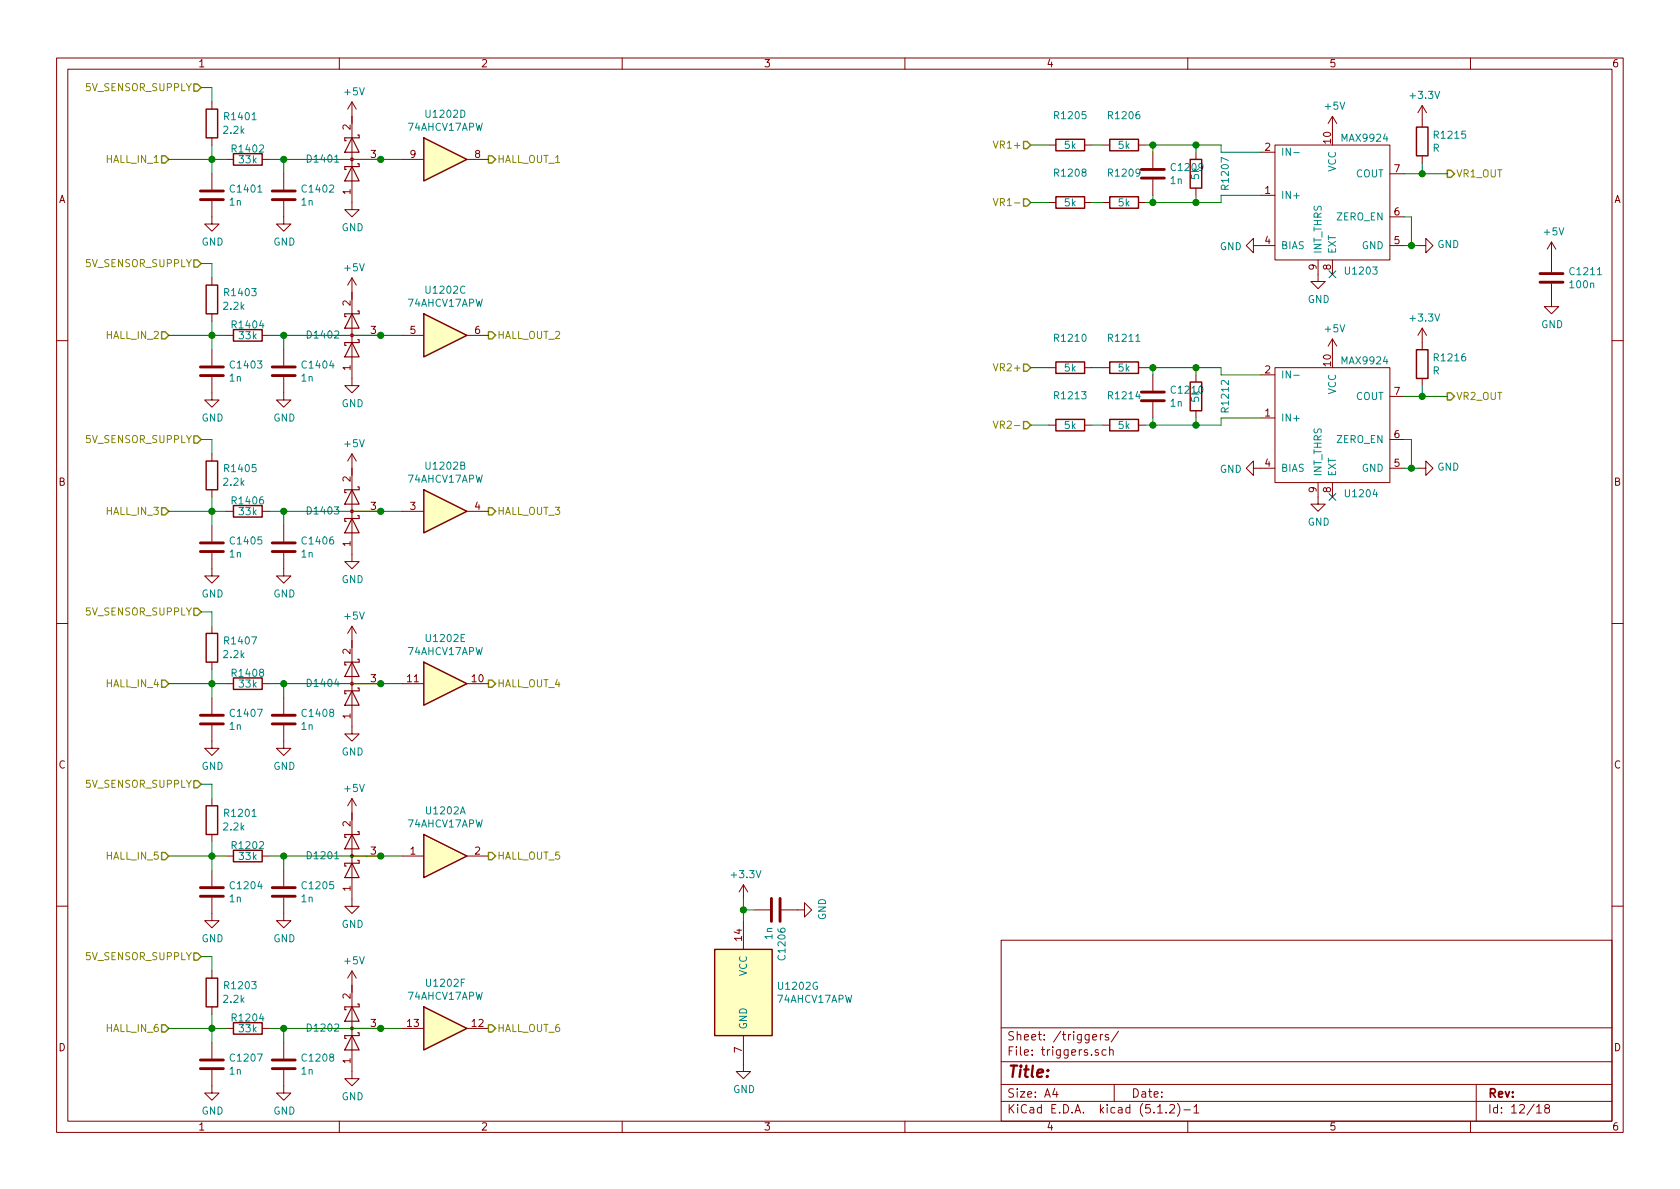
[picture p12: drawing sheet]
<svg xmlns="http://www.w3.org/2000/svg" width="297mm" height="210mm" viewBox="0 0 297 210" stroke-linecap="round" stroke-linejoin="round" font-family="sans-serif">
<g fill="none" stroke="#840000" stroke-width=".18">
<path d="M10 10.3h277v189.9h-277zM12 12.2h273v186.1h-273zM37.5 18v1.3M60 10.3v1.9M62.2 18v19.1h1.3l-1.3 1.2-1.2-1.2h1.2M62.2 18l-.7 1.3M62.2 18l.8 1.3M110 10.3v1.9M160 10.3v1.9M210 10.3v1.9M251.5 18.7v3.8M251.5 18.7l-.8 1.2"/>
<path d="M251.5 18.7l.7 1.2M260 10.3v1.9M37.5 35.6v4h1.2l-1.2 1.3-1.3-1.3h1.3M37.5 24.4v1.2M37.5 30.7v2.8M40 28.2h1.3M46.4 28.2h1.2M50.2 35.6v4h1.2l-1.2 1.3-1.3-1.3h1.3M50.2 30.7v2.8M62.2 28.2h5.1M71.1 28.2h3.8M82.5 28.2h3.9"/>
<path d="M185.4 25.6h1.3M185.4 35.8h1.3M191.8 25.6h1.2M191.8 35.8h1.2M194.9 25.6h1.3M194.9 35.8h1.3M201.3 25.6h1.3M201.3 35.8h1.3M203.8 26.9v2.8M203.8 31.7v2.8M211.5 26.9v1.3M211.5 33.3v1.2"/>
<path d="M222.9 34.5h2.5M222.9 26.9h2.5M225.4 25.6h20.3v20.4h-20.3zM235.6 20.6v2.5M235.6 20.6l-.8 1.2M235.6 20.6l.7 1.2M245.7 38.3h2.6M245.7 30.7h2.6M251.5 27.6v1.2M37.5 49.1v1.3M37.5 55.5v1.3M40 59.3h1.3"/>
<path d="M46.4 59.3h1.2M62.2 49.1v19.1h1.3l-1.3 1.3-1.2-1.3h1.2M62.2 59.3h5.1M62.2 49.1l-.7 1.3M62.2 49.1l.8 1.3M71.1 59.3h3.8M82.5 59.3h3.9M221.6 43.4v-1.2l-1.3 1.2 1.3 1.3v-1.3h3.8M233 46v3.8h1.3l-1.3 1.2-1.2-1.2h1.2M235.6 46v2.5M235.6 59.9v2.6M235.6 59.9l-.8 1.3"/>
<path d="M235.6 59.9l.7 1.3M245.7 43.4h2.6M250.8 43.4h1.3v-1.2l1.3 1.2-1.3 1.3v-1.3M251.5 58v3.8M251.5 58l-.8 1.3M251.5 58l.7 1.3M274.3 50.2v4h1.3l-1.3 1.3-1.3-1.3h1.3M274.3 42.8v5.3M274.3 42.8l-.7 1.3M274.3 42.8l.8 1.3M10 60.2h2M37.5 66.7v4h1.2l-1.2 1.3-1.3-1.3h1.3"/>
<path d="M37.5 61.8v2.8M50.2 66.7v4h1.2l-1.2 1.3-1.3-1.3h1.3M50.2 61.8v2.8M185.4 65h1.3M185.4 75.2h1.3M191.8 65h1.2M191.8 75.2h1.2M194.9 65h1.3M194.9 75.2h1.3M201.3 65h1.3M201.3 75.2h1.3M203.8 66.3v2.8"/>
<path d="M203.8 71.1v2.8M211.5 66.3v1.3M211.5 72.6v1.3M222.9 73.9h2.5M222.9 66.3h2.5M225.4 65h20.3v20.3h-20.3zM245.7 77.7h2.6M245.7 70.1h2.6M251.5 66.9v1.3M285 60.2h2M37.5 97.8v4h1.2l-1.2 1.3-1.3-1.3h1.3M37.5 80.3v1.2"/>
<path d="M37.5 86.6v1.3M37.5 93v2.8M40 90.4h1.3M46.4 90.4h1.2M50.2 97.8v4h1.2l-1.2 1.3-1.3-1.3h1.3M50.2 93v2.8M62.2 80.3v19h1.3l-1.3 1.3-1.2-1.3h1.2M62.2 90.4h5.1M62.2 80.3l-.7 1.2M62.2 80.3l.8 1.2M71.1 90.4h3.8M82.5 90.4h3.9"/>
<path d="M221.6 82.8v-1.3l-1.3 1.3 1.3 1.3v-1.3h3.8M233 85.3v3.8h1.3l-1.3 1.3-1.2-1.3h1.2M235.6 85.3v2.6M245.7 82.8h2.6M250.8 82.8h1.3v-1.3l1.3 1.3-1.3 1.3v-1.3M10 110.3h2M37.5 110.7v1.3M37.5 117.1v1.3M62.2 110.7v19.1h1.3l-1.3 1.3-1.2-1.3h1.2M62.2 110.7l-.7 1.3M62.2 110.7l.8 1.3M285 110.3h2"/>
<path d="M37.5 128.3v4h1.2l-1.2 1.3-1.3-1.3h1.3M37.5 123.4v2.8M40 120.9h1.3M46.4 120.9h1.2M50.2 128.3v4h1.2l-1.2 1.3-1.3-1.3h1.3M50.2 123.4v2.8M62.2 120.9h5.1M71.1 120.9h3.8M82.5 120.9h3.9M37.5 158.7v4.1h1.2l-1.2 1.3-1.3-1.3h1.3M37.5 141.2v1.3M37.5 147.6v1.2"/>
<path d="M37.5 153.9v2.8M40 151.4h1.3M46.4 151.4h1.2M50.2 158.7v4.1h1.2l-1.2 1.3-1.3-1.3h1.3M50.2 153.9v2.8M62.2 141.2v19.1h1.3l-1.3 1.2-1.2-1.2h1.2M62.2 151.4h5.1M62.2 141.2l-.7 1.3M62.2 141.2l.8 1.3M71.1 151.4h3.8M82.5 151.4h3.9M131.4 156.5v2.5"/>
<path d="M131.4 156.5l-.7 1.2M131.4 156.5l.8 1.2M10 160.2h2M37.5 171.7v1.3M37.5 178v1.3M62.2 171.7v19h1.3l-1.3 1.3-1.2-1.3h1.2M62.2 171.7l-.7 1.3M62.2 171.7l.8 1.3M131.4 162.8v5.1M133.3 160.9h2.8M138.2 160.9h4v-1.3l1.3 1.3-1.3 1.3v-1.3M177 166.3h108v32h-108z"/>
<path d="M285 160.2h2M37.5 189.2v4.1h1.2l-1.2 1.3-1.3-1.3h1.3M37.5 184.4v2.8M40 181.9h1.3M46.4 181.9h1.2M50.2 189.2v4.1h1.2l-1.2 1.3-1.3-1.3h1.3M50.2 184.4v2.8M60 198.3v1.9M62.2 181.9h5.1M71.1 181.9h3.8M82.5 181.9h3.9M110 198.3v1.9"/>
<path d="M131.4 183.1v6.4h1.3l-1.3 1.2-1.2-1.2h1.2M160 198.3v1.9M177 194.8h108M177 191.8h108M177 187.8h108M177 181.8h108M186.5 192.5l-.4 1h1M186.8 193v1M193.2 183.4l.7-.1-.1-.3-.4-.1-.2 .2 .1 .7h.5M194.2 185.7l-.4-.1-.2 .2 .1 .2 .5 .2v.3h-.6M194.6 182.9v1M195 182.9l-.4 .2v.1"/>
<path d="M195.6 185.7l-.5-.1-.3 .3 .2 .6h.6M196 183a.37 .37 0 0 0-.6 .1l.1 .3 .5 .1 .1 .1-.3 .3-.4-.1M196.2 185.7l.2-.1 .4 .1v.9M196.2 185.1v1.5M197 191.8v3M197.8 182.3l-1.3 2M204.7 196.8h.8M206.2 196.7v.1M206.8 195.5l.2-.2h.4l.2 .2 .1 .3-.1 .2-.8 .8h.9M208.2 195.1a1.71 1.71 0 0 1 0 2.3M209.3 196.3h1.2M210 198.3v1.9"/>
<path d="M211.1 195.8l.4-.5v1.5M211.1 196.8h.9M260 198.3v1.9M261 191.8v6.5M271.7 195.8l.4-.5v1.5M271.7 196.8h.8M273.4 196l-.2-.2v-.3a.48 .48 0 0 1 .7 0l-.1 .4-.6 .2-.1 .4 .3 .3h.3l.3-.3-.1-.4-.2-.1"/>
</g>
<g fill="none" stroke="#848400" stroke-width=".25">
<path d="M34.3 14.9h.6l.7 .6-.7 .6h-.6zM28.6 27.6h.6l.6 .6-.6 .6h-.6zM86.4 27.6h.6l.6 .6-.6 .6h-.6zM181 25h.6l.6 .6-.6 .7h-.6zM181 35.2h.6l.6 .6-.6 .6h-.6zM255.9 30.1h.6l.7 .6-.7 .7h-.6zM28.6 58.7h.6l.6 .6-.6 .6h-.6zM34.3 46h.6l.7 .6-.7 .6h-.6zM86.4 58.7h.6l.6 .6-.6 .6h-.6zM34.3 77.1h.6l.7 .6-.7 .7h-.6zM181 64.4h.6l.6 .6-.6 .7h-.6zM181 74.5h.6l.6 .7-.6 .6h-.6z"/>
<path d="M255.9 69.5h.6l.7 .6-.7 .6h-.6zM28.6 89.8h.6l.6 .6-.6 .7h-.6zM86.4 89.8h.6l.6 .6-.6 .7h-.6zM34.3 107.6h.6l.7 .6-.7 .6h-.6zM28.6 120.3h.6l.6 .6-.6 .6h-.6zM34.3 138h.6l.7 .7-.7 .6h-.6zM86.4 120.3h.6l.6 .6-.6 .6h-.6zM28.6 150.7h.6l.6 .7-.6 .6h-.6zM86.4 150.7h.6l.6 .7-.6 .6h-.6zM34.3 168.5h.6l.7 .7-.7 .6h-.6zM28.6 181.2h.6l.6 .7-.6 .6h-.6zM86.4 181.2h.6l.6 .7-.6 .6h-.6z"/>
</g>
<g fill="none" stroke="#840000" stroke-width=".25">
<path d="M36.4 19.3h2.1v5.1h-2.1zM41.3 27.2h5.1v2h-5.1zM74.9 24.4l7.6 3.8-7.6 3.8zM186.7 24.6h5.1v2.1h-5.1zM186.7 34.8h5.1v2h-5.1zM196.2 34.8h5.1v2h-5.1zM196.2 24.6h5.1v2.1h-5.1zM210.4 28.2h2.1v5.1h-2.1zM250.4 22.5h2.1v5.1h-2.1zM36.4 50.4h2.1v5.1h-2.1zM41.3 58.3h5.1v2h-5.1zM74.9 55.5l7.6 3.8-7.6 3.8z"/>
<path d="M186.7 64h5.1v2h-5.1zM186.7 74.2h5.1v2h-5.1zM196.2 74.2h5.1v2h-5.1zM196.2 64h5.1v2h-5.1zM210.4 67.6h2.1v5h-2.1zM250.4 61.8h2.1v5.1h-2.1zM36.4 81.5h2.1v5.1h-2.1zM41.3 89.4h5.1v2h-5.1zM74.9 86.6l7.6 3.8-7.6 3.8zM36.4 112h2.1v5.1h-2.1zM41.3 119.9h5.1v2h-5.1zM74.9 117.1l7.6 3.8-7.6 3.8z"/>
<path d="M36.4 142.5h2.1v5.1h-2.1zM41.3 150.4h5.1v2h-5.1zM74.9 147.6l7.6 3.8-7.6 3.8zM36.4 173h2.1v5h-2.1zM74.9 178l7.6 3.9-7.6 3.8zM126.4 167.9h10.1v15.2h-10.1zM41.3 180.8h5.1v2.1h-5.1z"/>
</g>
<g fill="none" stroke="#840000" stroke-width=".51">
<path d="M35.4 35.3h4.1M35.4 33.8h4.1M48.1 35.3h4.1M48.1 33.8h4.1M201.8 31.5h4.1M201.8 30h4.1M272.3 49.9h4.1M272.3 48.4h4.1M35.4 66.4h4.1M35.4 64.9h4.1M48.1 66.4h4.1M48.1 64.9h4.1"/>
<path d="M201.8 70.9h4.1M201.8 69.3h4.1M35.4 97.5h4.1M35.4 96h4.1M48.1 97.5h4.1M48.1 96h4.1M35.4 128h4.1M35.4 126.5h4.1M48.1 128h4.1M48.1 126.5h4.1M35.4 158.5h4.1M35.4 157h4.1"/>
<path d="M48.1 158.5h4.1M48.1 157h4.1M136.4 158.9v4M137.9 158.9v4M35.4 189h4.1M35.4 187.4h4.1M48.1 189h4.1M48.1 187.4h4.1"/>
</g>
<g fill="#840000" stroke="#840000" stroke-width=".18">
<circle cx="62.2" cy="28.2" r=".25"/>
<circle cx="62.2" cy="59.3" r=".25"/>
<circle cx="62.2" cy="90.4" r=".25"/>
<circle cx="62.2" cy="120.9" r=".25"/>
<circle cx="62.2" cy="151.4" r=".25"/>
<circle cx="62.2" cy="181.9" r=".25"/>
</g>
<g fill="none" stroke="#840000" stroke-width=".2">
<path d="M62.2 29.5l1.3 2.5h-2.5zM62.2 24.4l1.3 2.5h-2.5zM63.2 29h.3v.5h-2.5v.5h.2M63.2 23.9h.3v.5h-2.5v.5h.2M62.2 55.5l1.3 2.5h-2.5zM63.2 55h.3v.5h-2.5v.5h.2M62.2 60.6l1.3 2.5h-2.5zM63.2 60.1h.3v.5h-2.5v.5h.2M62.2 91.7l1.3 2.5h-2.5zM62.2 86.6l1.3 2.5h-2.5zM63.2 91.2h.3v.5h-2.5v.5h.2M63.2 86.1h.3v.5h-2.5v.5h.2"/>
<path d="M62.2 117.1l1.3 2.5h-2.5zM63.2 116.6h.3v.5h-2.5v.5h.2M62.2 122.2l1.3 2.5h-2.5zM63.2 121.7h.3v.5h-2.5v.5h.2M62.2 152.6l1.3 2.6h-2.5zM62.2 147.6l1.3 2.5h-2.5zM63.2 152.1h.3v.5h-2.5v.6h.2M63.2 147.1h.3v.5h-2.5v.5h.2M62.2 178l1.3 2.6h-2.5zM63.2 177.5h.3v.5h-2.5v.6h.2M62.2 183.1l1.3 2.6h-2.5zM63.2 182.6h.3v.5h-2.5v.5h.2"/>
</g>
<g fill="none" stroke="#008400" stroke-width=".18">
<path d="M35.6 15.5h1.9v2.5M29.8 28.2h10.2M37.5 25.6v5.1M47.6 28.2h23.5M50.2 28.2v2.5M182.2 35.8h3.2M182.2 25.6h3.2M193 35.8h1.9M193 25.6h1.9M202.6 25.6h13.3v1.3h7M203.8 25.6v1.3M203.8 34.5v1.3"/>
<path d="M211.5 25.6v1.3M211.5 34.5v1.3M222.9 34.5h-7v1.3h-13.3M248.3 30.7h7.6M248.3 38.3h1.3v5.1M251.5 28.8v1.9M29.8 59.3h10.2M35.6 46.6h1.9v2.5M37.5 56.8v5M47.6 59.3h23.5M50.2 59.3v2.5M248.3 43.4h2.5"/>
<path d="M35.6 77.7h1.9v2.6M182.2 75.2h3.2M182.2 65h3.2M193 75.2h1.9M193 65h1.9M202.6 65h13.3v1.3h7M203.8 65v1.3M203.8 73.9v1.3M211.5 65v1.3M211.5 73.9v1.3M222.9 73.9h-7v1.3h-13.3M248.3 77.7h1.3v5.1"/>
<path d="M248.3 70.1h7.6M251.5 68.2v1.9M29.8 90.4h10.2M37.5 87.9v5.1M47.6 90.4h23.5M50.2 90.4v2.6M248.3 82.8h2.5M35.6 108.2h1.9v2.5M37.5 118.4v5M29.8 120.9h10.2M35.6 138.7h1.9v2.5M47.6 120.9h23.5"/>
<path d="M50.2 120.9v2.5M29.8 151.4h10.2M37.5 148.8v5.1M47.6 151.4h23.5M50.2 151.4v2.5M131.4 159v3.8M35.6 169.2h1.9v2.5M37.5 179.3v5.1M131.4 160.9h1.9M29.8 181.9h10.2M47.6 181.9h23.5M50.2 181.9v2.5"/>
</g>
<g fill="#008400" stroke="#008400" stroke-width=".25">
<circle cx="37.5" cy="28.2" r=".51"/>
<circle cx="50.2" cy="28.2" r=".51"/>
<circle cx="67.3" cy="28.2" r=".51"/>
<circle cx="37.5" cy="59.3" r=".51"/>
<circle cx="50.2" cy="59.3" r=".51"/>
<circle cx="67.3" cy="59.3" r=".51"/>
<circle cx="37.5" cy="90.4" r=".51"/>
<circle cx="50.2" cy="90.4" r=".51"/>
<circle cx="67.3" cy="90.4" r=".51"/>
<circle cx="37.5" cy="120.9" r=".51"/>
<circle cx="50.2" cy="120.9" r=".51"/>
<circle cx="67.3" cy="120.9" r=".51"/>
<circle cx="37.5" cy="151.4" r=".51"/>
<circle cx="50.2" cy="151.4" r=".51"/>
<circle cx="67.3" cy="151.4" r=".51"/>
<circle cx="37.5" cy="181.9" r=".51"/>
<circle cx="50.2" cy="181.9" r=".51"/>
<circle cx="67.3" cy="181.9" r=".51"/>
<circle cx="131.4" cy="160.9" r=".51"/>
<circle cx="203.8" cy="25.6" r=".51"/>
<circle cx="203.8" cy="35.8" r=".51"/>
<circle cx="203.8" cy="65" r=".51"/>
<circle cx="203.8" cy="75.2" r=".51"/>
<circle cx="211.5" cy="35.8" r=".51"/>
<circle cx="211.5" cy="25.6" r=".51"/>
<circle cx="251.5" cy="30.7" r=".51"/>
<circle cx="249.6" cy="43.4" r=".51"/>
<circle cx="251.5" cy="70.1" r=".51"/>
<circle cx="249.6" cy="82.8" r=".51"/>
<circle cx="211.5" cy="65" r=".51"/>
<circle cx="211.5" cy="75.2" r=".51"/>
</g>
<path d="M175.6 24.9l.4 1.3 .5-1.3M175.6 35.1l.4 1.3 .5-1.3M175.6 64.3l.4 1.3 .5-1.3M175.6 74.5l.4 1.2 .5-1.2" fill="none" stroke="#848400" stroke-width=".18"/>
<g fill="#ffffc2" stroke="#ffffc2" stroke-width=".18">
<path d="M74.9 24.4l7.6 3.8-7.6 3.8z"/>
<path d="M74.9 86.6l7.6 3.8-7.6 3.8z"/>
<path d="M74.9 117.1l7.6 3.8-7.6 3.8z"/>
<path d="M74.9 55.5l7.6 3.8-7.6 3.8z"/>
<path d="M74.9 147.6l7.6 3.8-7.6 3.8z"/>
<path d="M74.9 178l7.6 3.9-7.6 3.8z"/>
<path d="M126.4 167.9h10.1v15.2h-10.1z"/>
</g>
<path d="M228.8 27h.9M228.8 66.4h.9" fill="none" stroke="#008484" stroke-width=".18"/>
<path d="M235 47.9l1.2 1.2M236.2 47.9l-1.2 1.2M235 87.3l1.2 1.2M236.2 87.3l-1.2 1.2" fill="none" stroke="#000084" stroke-width=".18"/>
<text font-size="2.8" fill="#840000" x="178" y="190.5">Title:</text>
<g font-size="2.1" fill="#840000">
<text x="178" y="184">Sheet: /triggers/</text>
<text x="178" y="186.7">File: triggers.sch</text>
<text x="178" y="196.9">KiCad E.D.A. kicad (5.1.2)-1</text>
<text x="178" y="194.1">Size: A4</text>
<text x="200" y="194.1">Date:</text>
<text x="263" y="194.1">Rev:</text>
<text x="263" y="196.9">Id: 12/18</text>
</g>
<g font-size="1.8" fill="#840000">
<text x="35" y="11.9">1</text>
<text x="85" y="11.9">2</text>
<text x="135" y="11.9">3</text>
<text x="185" y="11.9">4</text>
<text x="235" y="11.9">5</text>
<text x="285" y="11.9">6</text>
<text x="62" y="23" transform="rotate(-90 62 23)">2</text>
<text x="65.6" y="27.9">3</text>
<text x="72.5" y="27.9">9</text>
<text x="84" y="27.9">8</text>
<text x="223.7" y="26.7">2</text>
<text x="235.3" y="25.3" transform="rotate(-90 235.3 25.3)">10</text>
<text x="10.4" y="35.9">A</text>
<text x="62" y="34.4" transform="rotate(-90 62 34.4)">1</text>
<text x="223.7" y="34.3">1</text>
<text x="246.5" y="30.5">7</text>
<text x="285.4" y="35.9">A</text>
<text x="246.5" y="38.1">6</text>
<text x="223.7" y="43.2">4</text>
<text x="232.8" y="47.7" transform="rotate(-90 232.8 47.7)">9</text>
<text x="235.3" y="47.7" transform="rotate(-90 235.3 47.7)">8</text>
<text x="246.5" y="43.2">5</text>
<text x="62" y="54.1" transform="rotate(-90 62 54.1)">2</text>
<text x="65.6" y="59">3</text>
<text x="72.5" y="59">5</text>
<text x="84" y="59">6</text>
<text x="62" y="65.5" transform="rotate(-90 62 65.5)">1</text>
<text x="235.3" y="64.7" transform="rotate(-90 235.3 64.7)">10</text>
<text x="223.7" y="66">2</text>
<text x="246.5" y="69.8">7</text>
<text x="223.7" y="73.7">1</text>
<text x="246.5" y="77.5">6</text>
<text x="223.7" y="82.5">4</text>
<text x="246.5" y="82.5">5</text>
<text x="10.4" y="85.9">B</text>
<text x="62" y="85.2" transform="rotate(-90 62 85.2)">2</text>
<text x="232.8" y="87.1" transform="rotate(-90 232.8 87.1)">9</text>
<text x="235.3" y="87.1" transform="rotate(-90 235.3 87.1)">8</text>
<text x="285.4" y="85.9">B</text>
<text x="65.6" y="90.2">3</text>
<text x="72.5" y="90.2">3</text>
<text x="84" y="90.2">4</text>
<text x="62" y="96.6" transform="rotate(-90 62 96.6)">1</text>
<text x="62" y="115.7" transform="rotate(-90 62 115.7)">2</text>
<text x="65.6" y="120.6">3</text>
<text x="72.1" y="120.6">11</text>
<text x="83.5" y="120.6">10</text>
<text x="62" y="127.1" transform="rotate(-90 62 127.1)">1</text>
<text x="10.4" y="135.9">C</text>
<text x="285.4" y="135.9">C</text>
<text x="62" y="146.1" transform="rotate(-90 62 146.1)">2</text>
<text x="65.6" y="151.1">3</text>
<text x="72.5" y="151.1">1</text>
<text x="84" y="151.1">2</text>
<text x="62" y="157.6" transform="rotate(-90 62 157.6)">1</text>
<text x="131.2" y="166.3" transform="rotate(-90 131.2 166.3)">14</text>
<text x="62" y="176.6" transform="rotate(-90 62 176.6)">2</text>
<text x="10.4" y="185.9">D</text>
<text x="65.6" y="181.6">3</text>
<text x="72.1" y="181.6">13</text>
<text x="83.5" y="181.6">12</text>
<text x="285.4" y="185.9">D</text>
<text x="62" y="188.1" transform="rotate(-90 62 188.1)">1</text>
<text x="131.2" y="186.2" transform="rotate(-90 131.2 186.2)">7</text>
<text x="35" y="199.9">1</text>
<text x="85" y="199.9">2</text>
<text x="135" y="199.9">3</text>
<text x="185" y="199.9">4</text>
<text x="235" y="199.9">5</text>
<text x="285" y="199.9">6</text>
</g>
<g font-size="1.8" fill="#848400">
<text x="15.4" y="16.1">5V_SENSOR_SUPPLY</text>
<text x="18.9" y="28.8">HALL_IN_1</text>
<text x="87.9" y="28.8">HALL_OUT_1</text>
<text x="176.3" y="26.3">VR1+</text>
<text x="257.4" y="31.4">VR1_OUT</text>
<text x="176.7" y="36.4">VR1-</text>
<text x="15.4" y="47.2">5V_SENSOR_SUPPLY</text>
<text x="18.9" y="59.9">HALL_IN_2</text>
<text x="87.9" y="59.9">HALL_OUT_2</text>
<text x="176.3" y="65.7">VR2+</text>
<text x="257.4" y="70.7">VR2_OUT</text>
<text x="176.7" y="75.8">VR2-</text>
<text x="15.4" y="78.4">5V_SENSOR_SUPPLY</text>
<text x="18.9" y="91.1">HALL_IN_3</text>
<text x="87.9" y="91.1">HALL_OUT_3</text>
<text x="15.4" y="108.8">5V_SENSOR_SUPPLY</text>
<text x="18.9" y="121.5">HALL_IN_4</text>
<text x="87.9" y="121.5">HALL_OUT_4</text>
<text x="15.4" y="139.3">5V_SENSOR_SUPPLY</text>
<text x="18.9" y="152">HALL_IN_5</text>
<text x="87.9" y="152">HALL_OUT_5</text>
<text x="15.4" y="169.8">5V_SENSOR_SUPPLY</text>
<text x="18.9" y="182.5">HALL_IN_6</text>
<text x="87.9" y="182.5">HALL_OUT_6</text>
</g>
<g font-size="1.8" fill="#008484">
<text x="61" y="16.9">+5V</text>
<text x="249.5" y="17.5">+3.3V</text>
<text x="39.6" y="23.7">2.2k</text>
<text x="39.9" y="21.3">R1401</text>
<text x="72.2" y="23.1">74AHCV17APW</text>
<text x="75.5" y="20.8">U1202D</text>
<text x="186.6" y="21.1">R1205</text>
<text x="196.2" y="21.1">R1206</text>
<text x="234.4" y="19.4">+5V</text>
<text x="41.2" y="27">R1402</text>
<text x="42.3" y="28.9">33k</text>
<text x="54.5" y="28.7">D1401</text>
<text x="188.3" y="26.3">5k</text>
<text x="197.8" y="26.3">5k</text>
<text x="226.4" y="27.6">IN-</text>
<text x="237.4" y="25.1">MAX9924</text>
<text x="253.3" y="26.8">R</text>
<text x="253.8" y="24.5">R1215</text>
<text x="40.9" y="34.1">C1401</text>
<text x="53.6" y="34.1">C1402</text>
<text x="186.6" y="31.2">R1208</text>
<text x="196.2" y="31.2">R1209</text>
<text x="207" y="32.6">1n</text>
<text x="207.3" y="30.2">C1209</text>
<text x="212" y="31.7" transform="rotate(-90 212 31.7)">5k</text>
<text x="217.3" y="33.3" transform="rotate(-90 217.3 33.3)">R1207</text>
<text x="226.4" y="35.2">IN+</text>
<text x="236.2" y="30.4" transform="rotate(-90 236.2 30.4)">VCC</text>
<text x="239.7" y="31.4">COUT</text>
<text x="40.6" y="36.4">1n</text>
<text x="53.3" y="36.4">1n</text>
<text x="60.4" y="40.9">GND</text>
<text x="188.3" y="36.5">5k</text>
<text x="197.8" y="36.5">5k</text>
<text x="236.4" y="39">ZERO_EN</text>
<text x="273.1" y="41.6">+5V</text>
<text x="35.6" y="43.4">GND</text>
<text x="48.3" y="43.4">GND</text>
<text x="61" y="48">+5V</text>
<text x="215.7" y="44.2">GND</text>
<text x="226.4" y="44.1">BIAS</text>
<text x="233.7" y="45" transform="rotate(-90 233.7 45)">INT_THRS</text>
<text x="236.2" y="45" transform="rotate(-90 236.2 45)">EXT</text>
<text x="240.8" y="44.1">GND</text>
<text x="254.1" y="43.9">GND</text>
<text x="39.9" y="52.4">R1403</text>
<text x="75.5" y="51.9">U1202C</text>
<text x="231.2" y="53.6">GND</text>
<text x="238.1" y="48.6">U1203</text>
<text x="277.7" y="51">100n</text>
<text x="277.8" y="48.7">C1211</text>
<text x="39.6" y="54.8">2.2k</text>
<text x="41.2" y="58.1">R1404</text>
<text x="42.3" y="60">33k</text>
<text x="54.5" y="59.9">D1402</text>
<text x="72.2" y="54.2">74AHCV17APW</text>
<text x="234.4" y="58.8">+5V</text>
<text x="249.5" y="56.9">+3.3V</text>
<text x="272.5" y="58">GND</text>
<text x="40.9" y="65.2">C1403</text>
<text x="53.6" y="65.2">C1404</text>
<text x="186.6" y="60.4">R1210</text>
<text x="188.3" y="65.7">5k</text>
<text x="196.2" y="60.4">R1211</text>
<text x="197.8" y="65.7">5k</text>
<text x="237.4" y="64.4">MAX9924</text>
<text x="253.8" y="63.9">R1216</text>
<text x="40.6" y="67.5">1n</text>
<text x="53.3" y="67.5">1n</text>
<text x="186.6" y="70.6">R1213</text>
<text x="196.2" y="70.6">R1214</text>
<text x="207" y="71.9">1n</text>
<text x="207.3" y="69.6">C1210</text>
<text x="212" y="71.1" transform="rotate(-90 212 71.1)">5k</text>
<text x="226.4" y="66.9">IN-</text>
<text x="236.2" y="69.8" transform="rotate(-90 236.2 69.8)">VCC</text>
<text x="239.7" y="70.7">COUT</text>
<text x="253.3" y="66.2">R</text>
<text x="35.6" y="74.5">GND</text>
<text x="48.3" y="74.5">GND</text>
<text x="60.4" y="72">GND</text>
<text x="188.3" y="75.9">5k</text>
<text x="197.8" y="75.9">5k</text>
<text x="217.3" y="72.7" transform="rotate(-90 217.3 72.7)">R1212</text>
<text x="226.4" y="74.5">IN+</text>
<text x="39.9" y="83.5">R1405</text>
<text x="61" y="79.1">+5V</text>
<text x="75.5" y="83.1">U1202B</text>
<text x="215.7" y="83.6">GND</text>
<text x="226.4" y="83.4">BIAS</text>
<text x="236.4" y="78.4">ZERO_EN</text>
<text x="240.8" y="83.4">GND</text>
<text x="254.1" y="83.2">GND</text>
<text x="39.6" y="85.9">2.2k</text>
<text x="41.2" y="89.2">R1406</text>
<text x="72.2" y="85.4">74AHCV17APW</text>
<text x="233.7" y="84.3" transform="rotate(-90 233.7 84.3)">INT_THRS</text>
<text x="236.2" y="84.3" transform="rotate(-90 236.2 84.3)">EXT</text>
<text x="238.1" y="87.9">U1204</text>
<text x="42.3" y="91.1">33k</text>
<text x="54.5" y="91">D1403</text>
<text x="231.2" y="93">GND</text>
<text x="40.6" y="98.6">1n</text>
<text x="40.9" y="96.3">C1405</text>
<text x="53.3" y="98.6">1n</text>
<text x="53.6" y="96.3">C1406</text>
<text x="35.6" y="105.7">GND</text>
<text x="48.3" y="105.7">GND</text>
<text x="60.4" y="103.1">GND</text>
<text x="39.9" y="114">R1407</text>
<text x="61" y="109.6">+5V</text>
<text x="75.5" y="113.5">U1202E</text>
<text x="39.6" y="116.4">2.2k</text>
<text x="41.2" y="119.7">R1408</text>
<text x="72.2" y="115.8">74AHCV17APW</text>
<text x="42.3" y="121.6">33k</text>
<text x="54.5" y="121.5">D1404</text>
<text x="40.6" y="129.1">1n</text>
<text x="40.9" y="126.8">C1407</text>
<text x="53.3" y="129.1">1n</text>
<text x="53.6" y="126.8">C1408</text>
<text x="35.6" y="136.1">GND</text>
<text x="48.3" y="136.1">GND</text>
<text x="60.4" y="133.6">GND</text>
<text x="61" y="140">+5V</text>
<text x="39.6" y="146.9">2.2k</text>
<text x="39.9" y="144.4">R1201</text>
<text x="72.2" y="146.3">74AHCV17APW</text>
<text x="75.5" y="144">U1202A</text>
<text x="41.2" y="150.2">R1202</text>
<text x="42.3" y="152.1">33k</text>
<text x="54.5" y="151.9">D1201</text>
<text x="129.5" y="155.3">+3.3V</text>
<text x="40.6" y="159.6">1n</text>
<text x="40.9" y="157.2">C1204</text>
<text x="53.3" y="159.6">1n</text>
<text x="53.6" y="157.2">C1205</text>
<text x="35.6" y="166.6">GND</text>
<text x="48.3" y="166.6">GND</text>
<text x="60.4" y="164.1">GND</text>
<text x="136.6" y="166.1" transform="rotate(-90 136.6 166.1)">1n</text>
<text x="146" y="162.7" transform="rotate(-90 146 162.7)">GND</text>
<text x="61" y="170.5">+5V</text>
<text x="132.1" y="172.6" transform="rotate(-90 132.1 172.6)">VCC</text>
<text x="138.9" y="169.5" transform="rotate(-90 138.9 169.5)">C1206</text>
<text x="39.6" y="177.3">2.2k</text>
<text x="39.9" y="174.9">R1203</text>
<text x="72.2" y="176.8">74AHCV17APW</text>
<text x="75.6" y="174.5">U1202F</text>
<text x="137.5" y="177.3">74AHCV17APW</text>
<text x="137.8" y="175">U1202G</text>
<text x="41.2" y="180.6">R1204</text>
<text x="42.3" y="182.5">33k</text>
<text x="54.5" y="182.4">D1202</text>
<text x="132.1" y="182.1" transform="rotate(-90 132.1 182.1)">GND</text>
<text x="40.6" y="190">1n</text>
<text x="40.9" y="187.7">C1207</text>
<text x="53.3" y="190">1n</text>
<text x="53.6" y="187.7">C1208</text>
<text x="35.6" y="197.1">GND</text>
<text x="48.3" y="197.1">GND</text>
<text x="60.4" y="194.6">GND</text>
<text x="129.6" y="193.3">GND</text>
</g>
</svg>
